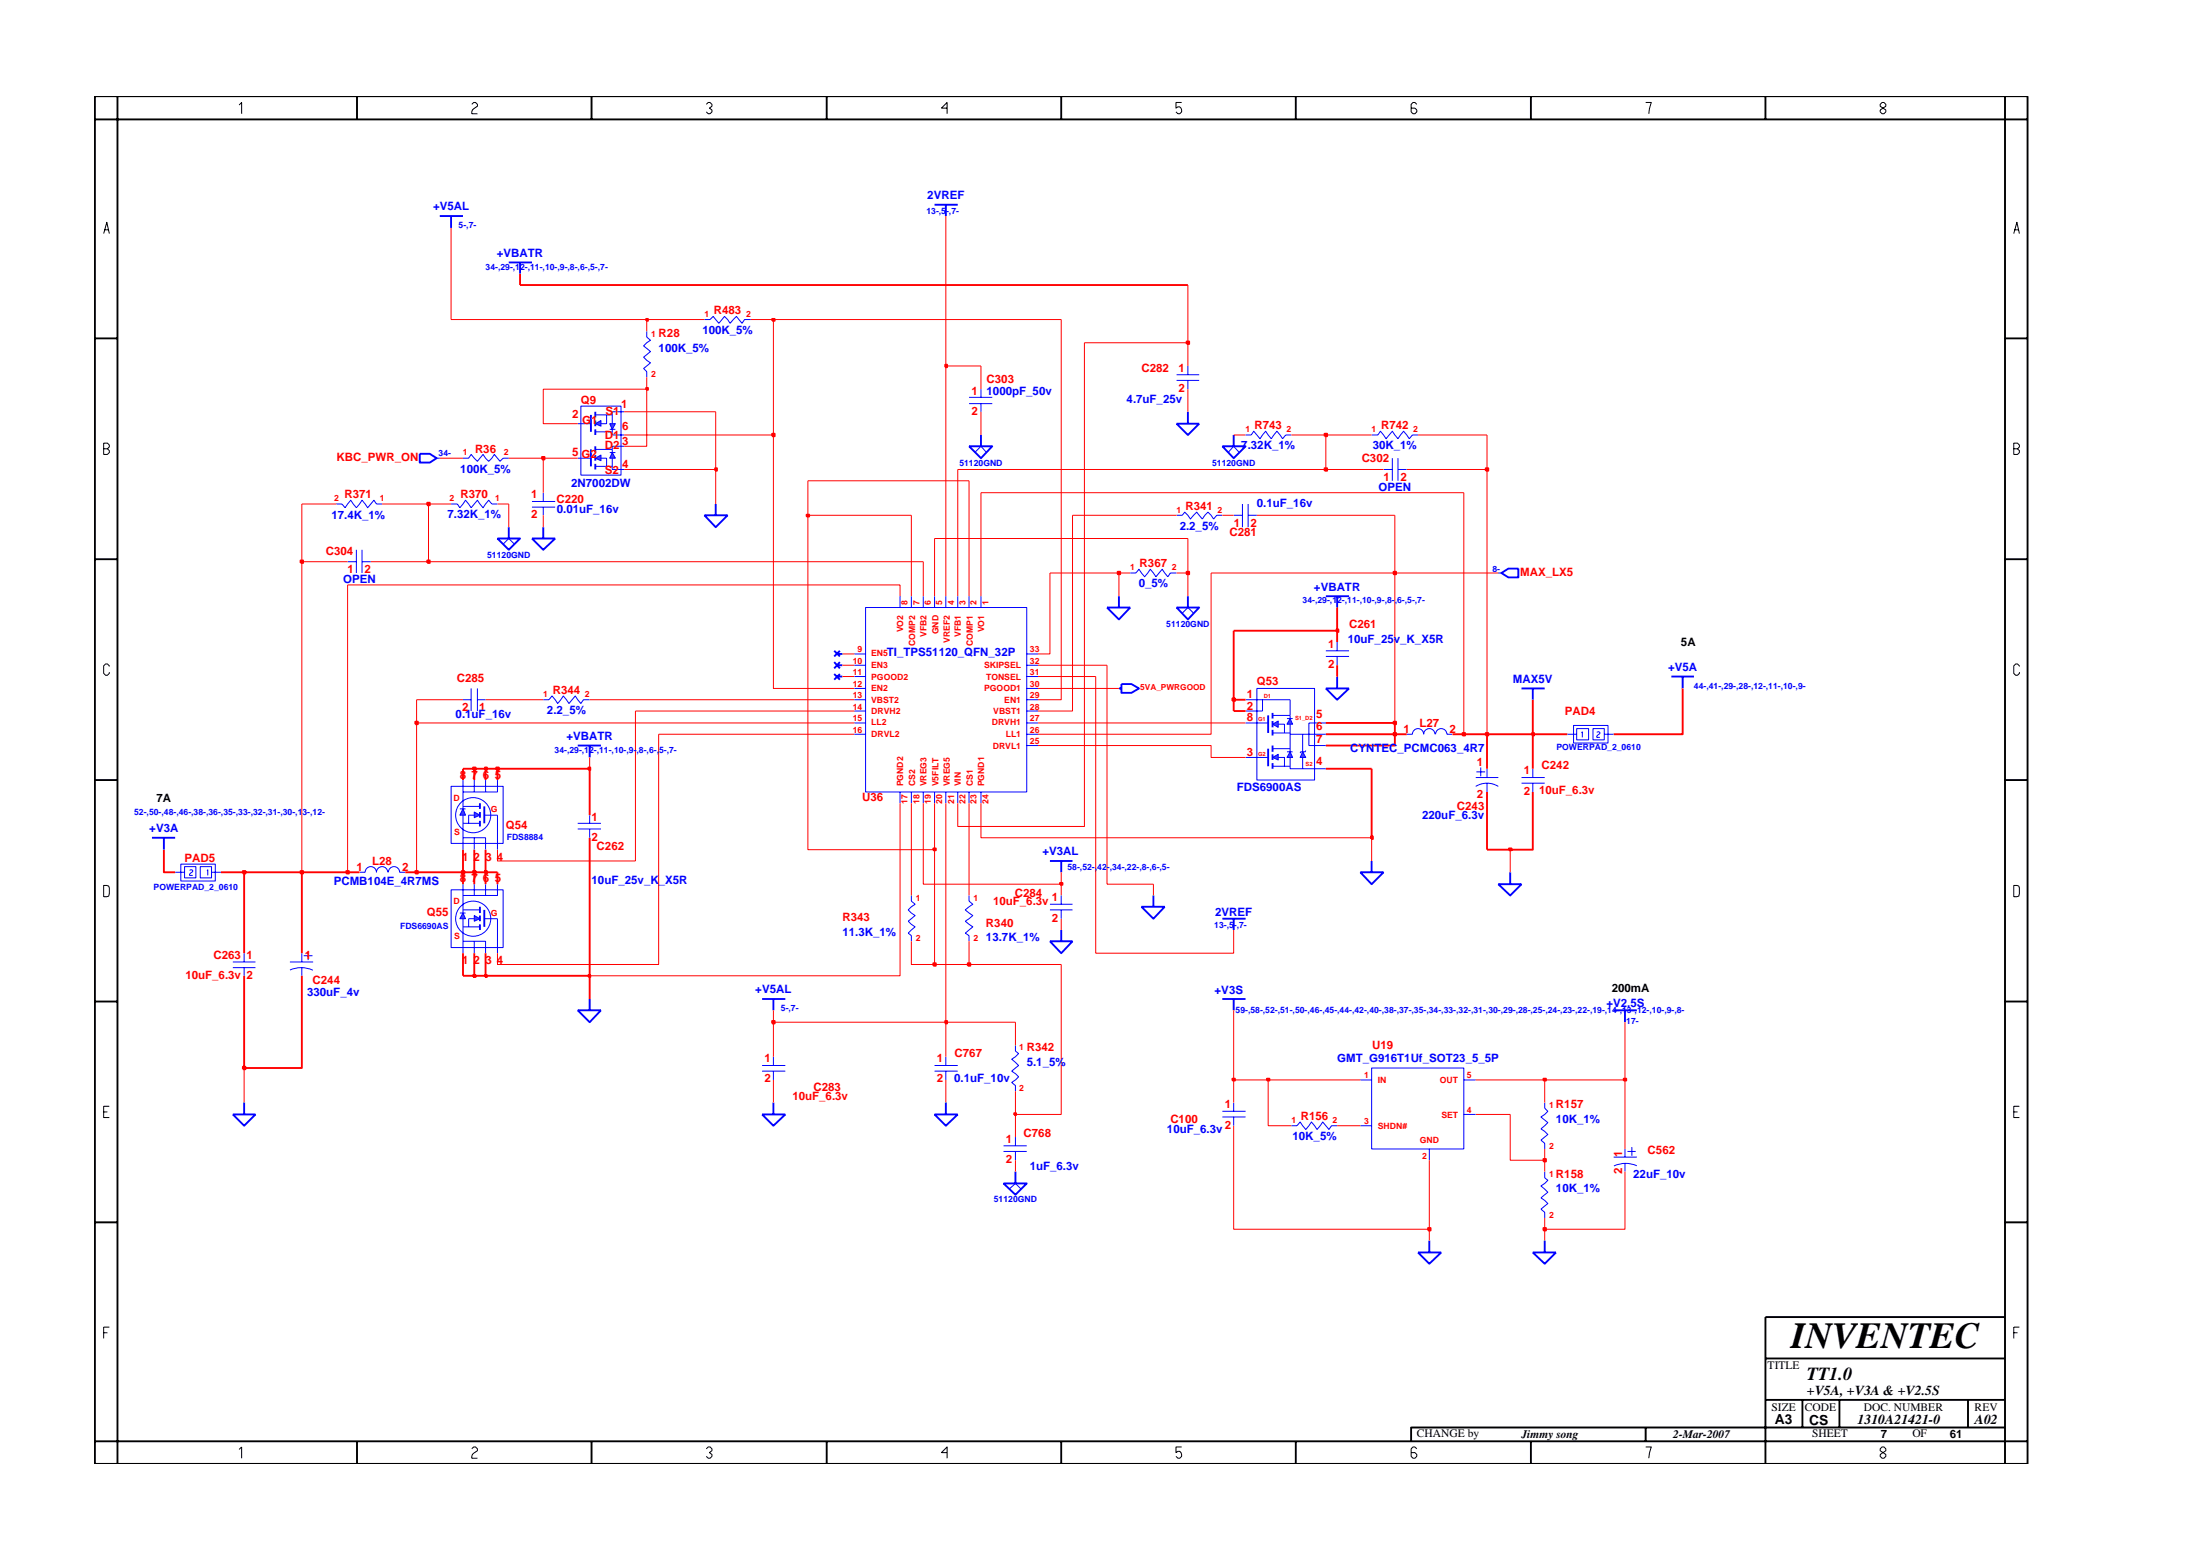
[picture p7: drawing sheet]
<svg xmlns="http://www.w3.org/2000/svg" width="297mm" height="210mm" viewBox="0 0 297 210" stroke-linecap="round" stroke-linejoin="round" font-family="sans-serif">
<path d="M171.2 96.5v2.4" fill="none" stroke="#00f" stroke-width=".25"/>
<path d="M174.2 97l.3 .7h-.7z" fill="#3c3cc8"/>
<path d="M173.8 97h.7M174.2 97l.3 .7h-.7z" fill="none" stroke="#00f" stroke-width=".14"/>
<path d="M171.8 97.7l.8-.4v.9z" fill="#3c3cc8"/>
<path d="M171.8 97.7l.8-.4v.9zM171.8 96.5h2.4v.5M172.6 97.7h.8v1.2M174.2 97.7v1.2h-2.4" fill="none" stroke="#00f" stroke-width=".14"/>
<path d="M171.8 96.2v.8M171.8 97.3v.9M171.8 98.5v.8" fill="none" stroke="#00f" stroke-width=".25"/>
<path d="M175.9 101.5l.4 .7h-.8z" fill="#3c3cc8"/>
<path d="M174.2 94.4v2.1M175.9 101.5l.4 .7h-.8zM176.3 101.3l-.1 .2h-.6l-.1 .1" fill="none" stroke="#00f" stroke-width=".14"/>
<path d="M171.2 101v2.4" fill="none" stroke="#00f" stroke-width=".25"/>
<path d="M174.2 101.5l.3 .7h-.7z" fill="#3c3cc8"/>
<path d="M173.8 101.5h.7M174.2 101.5l.3 .7h-.7z" fill="none" stroke="#00f" stroke-width=".14"/>
<path d="M171.8 102.2l.8-.4v.8z" fill="#3c3cc8"/>
<g fill="none" stroke="#00f" stroke-width=".14">
<path d="M87.3 44.7v.8l.5 .4-.9 .8 .9 .7-.9 .8 .9 .8-.9 .7 .4 .5v.7M158.9 50.6h3M158.9 51.3h3M160.4 49.4v1.2M160.4 51.3v1.2M185.2 58.7h.8l.4-.5 .7 1 .9-1 .8 1 .7-1 .8 1 .4-.5h.8M59 61.8h.4M62.5 61.8h.8l.3-.5 .9 1 .7-1 .8 1 .7-1 .8 1 .4-.5h.8M67.9 73.4l.8-.7 .8 .7M152.6 77.3h.8l.4-.5 .7 1 .8-1 .8 1 .8-1 .8 1 .3-.5h.9M158.9 69.5h.7l.4-.4 .7 .9 .9-.9 .7 .9 .8-.9 .8 .9 .4-.5h.7M186.8 63.4h1.2"/>
<path d="M188 61.8v3.1M188.8 63.4h1.1M188.8 61.8v3.1M62.5 94.4h1.1M63.6 92.9v3.1M64.5 94.4h1.1M64.5 92.9v3.1M159.6 82.7l.8-.7 .7 .7M168.2 94.4h6M168.2 97.6h3M169.7 92.9h7.8v12.4h-7.8zM170.5 94.4v1.6h-2.3"/>
<path d="M174.2 98.9v2.6M174.2 99.1h4.8M175.9 99.1v2.4M179 97.6h-2.3v3h2.3M23.7 117.7h1.2M24.4 116.6h4.7v2.3h-4.7zM24.9 117h1.5v1.5h-1.5zM25.6 117.5l.2-.1 .2 .1v.1l-.4 .4v.1h.4M27 117h1.6v1.5h-1.6zM28 117.5l.1-.1v.7M28.6 117.7h1.2M65.4 110h1.8"/>
<path d="M168.2 102.2h3M171.8 102.2l.8-.4v.8zM171.8 103.4h2.4M171.8 101h2.4M172.6 102.2h.8v1.2M174.2 102.2v1.5h4.8M175.9 102.2v1.5M205.4 104.9h3.2M205.4 105.7h3.2M207 103.7v1.2M207 105.7v1.2M174.4 151.9h.7l.4-.5 .8 1 .8-1 .7 1 .8-1 .8 1 .4-.5h.7"/>
<path d="M183.7 151.9h1.5M183.7 145.7h1.5M185.2 144.1h12.4v11h-12.4zM193 155.1v1.5M197.6 145.7h1.6M197.6 150.4h1.6"/>
</g>
<g fill="none" stroke="#00f" stroke-width=".25">
<path d="M59.4 29.2h3.1M60.9 29.2v1.6M126.2 27.6h3.1M127.7 27.6v1.6M56.7 61.2h1.3l1 .6-1 .6h-1.3zM67.2 72.7h3l-1.5 1.5zM68.7 71.1v1.6M112.6 89.4l.8 .8M113 89.8h.7M113.4 89.4l-.8 .8M151.1 92.9h.3M151.4 92.3h1.4l1 .6-1 .6h-1.4z"/>
<path d="M158.9 82h3l-1.5 1.6zM160.4 80.5v1.5M65.4 108.8v2.3M78 100.6h3.1M79.6 100.6v1.6M141.8 116.2h3M143.3 116.2v1.5M171.8 100.6v.9M171.8 101.8v.8M171.8 103v.7M78 136.3h3.1l-1.5 1.7zM79.6 134.8v1.5"/>
<path d="M154.1 122.4h3.2l-1.6 1.6zM155.7 120.8v1.6M31.4 150.4h3.1l-1.5 1.5zM33 148.8v1.6"/>
</g>
<path d="M62.5 109.2l.4 .8h-.8z" fill="#3c3cc8"/>
<path d="M62.1 109.2h.8M62.5 109.2l.4 .8h-.8z" fill="none" stroke="#00f" stroke-width=".14"/>
<path d="M64 109.6l.8 .4-.8 .3z" fill="#3c3cc8"/>
<g fill="none" stroke="#00f" stroke-width=".14">
<path d="M95.1 43.1h.8l.4-.4 .8 .9 .7-.9 .8 .9 .8-.9 .8 .9 .3-.5h.9M60.9 68h.9l.3 .5 .8-1 .7 1 .9-1 .7 1 .8-1 .4 .5h.8M165.8 61.1l.8-.9 .7 .9M166.6 69.5h1.2M167.8 68v3.1M168.5 69.5h1.2M168.5 68v3.1M179 87.8h3.1M179 88.6h3.1M180.5 86.6v1.2M180.5 88.6v1.2M60.9 106.1h7v7.7h-7z"/>
<path d="M62.5 111.1h2.3M62.5 108.8h2.3M62.5 105.3v3.9M62.5 110v4.7M62.5 113.1h3.1v1.6M64 109.6l.8 .4-.8 .3zM64 110h-.7v1.1M64 105.3v1.6M64 113.1v1.6M65.6 105.3v1.6M67.2 105.3v1.6h-4.7M67.2 110v4.7"/>
<path d="M199.2 106.1a2.88 2.88 0 0 1 3.1 0M199.2 104.9h3.1M199.3 104.2h1.2M199.9 103.6v1.2M200.8 103.7v1.2M200.8 105.7v1.2M65.4 124h1.8M137.1 141.1v.7l.4 .4-.9 .7 .9 .9-.9 .8 .9 .7-.9 .8 .5 .4v.8M165 150h3.2M165 150.7h3.2M166.6 148.8v1.2M166.6 150.7v1.2"/>
<path d="M208.6 158.1v.8l.4 .4-.9 .7 .9 .9-.9 .8 .9 .7-.9 .8 .5 .4v.8"/>
<circle cx="63.9" cy="110" r="2.37"/>
</g>
<path d="M68.7 35.4h3.1M70.2 35.4v1.5M166.6 58.7v1.5M165 60.2h3.2l-1.6 1.6zM64.8 108.4v.8M64.8 109.6v.7M64.8 110.8v.7M183.7 117.7h3.1l-1.6 1.6zM185.2 116.2v1.5M65.4 122.8v2.3M102.9 150.4h3.1l-1.6 1.5zM104.4 148.8v1.6" fill="none" stroke="#00f" stroke-width=".25"/>
<path d="M62.5 123.2l.4 .8h-.8z" fill="#3c3cc8"/>
<path d="M62.1 123.2h.8M62.5 123.2l.4 .8h-.8z" fill="none" stroke="#00f" stroke-width=".14"/>
<path d="M64 123.6l.8 .4-.8 .3z" fill="#3c3cc8"/>
<g fill="none" stroke="#00f" stroke-width=".14">
<path d="M130.8 53.6h3.2M130.8 54.5h3.2M132.4 52.5v1.1M132.4 54.5v1.1M45.4 68h.8l.4 .5 .8-1 .7 1 .8-1 .7 1 .9-1 .3 .5h.8M46.9 75.8h1.2M48.1 74.2v3.1M48.9 75.8h1.2M48.9 74.2v3.1M71.8 67.7h3.2M71.8 68.4h3.2M73.3 66.5v1.2"/>
<path d="M73.3 68.4v1.1M78 61.8h1.8M131.6 61.1l.8-.9 .8 .9M202.3 77.3h.4M73.3 94.4h.8l.4-.5 .8 1 .8-1 .7 1 .9-1 .7 1 .4-.5h.8M115.3 94.4h1.6M115.3 88.3h1.6M115.3 89.8h1.6M115.3 91.3h1.6M115.3 92.9h1.6M115.3 97.6h1.6M115.3 99.1h1.6"/>
<path d="M115.3 96h1.6M116.9 82h21.7v24.9h-21.7zM121.5 80.5v1.5M123 80.5v1.5M124.7 80.5v1.5M126.2 80.5v1.5M127.7 80.5v1.5M129.3 80.5v1.5M130.8 80.5v1.5M132.4 80.5v1.5M138.6 94.4h1.6M138.6 88.3h1.6"/>
<path d="M138.6 89.8h1.6M138.6 91.3h1.6M138.6 92.9h1.6M138.6 97.6h1.6M138.6 99.1h1.6M138.6 96h1.6M189.9 99.1h.8a.76 .76 0 0 1 .8-.8 .76 .76 0 0 1 .7 .8 .76 .76 0 0 1 .8-.8 .76 .76 0 0 1 .7 .8M193.8 99.1a.76 .76 0 0 1 .8-.8 .76 .76 0 0 1 .8 .8h.7M62.5 119.3v3.9M64 119.3v1.5M65.6 119.3v1.5M67.2 119.3v1.5h-4.7"/>
<path d="M78 111.1h3.1M78 111.9h3.1M79.6 110v1.1M79.6 111.9v1.2M121.5 106.9v1.5M123 106.9v1.5M124.7 106.9v1.5M126.2 106.9v1.5M127.7 106.9v1.5M129.3 106.9v1.5M130.8 106.9v1.5M132.4 106.9v1.5"/>
<path d="M138.6 100.6h1.6M31.4 129.8h3.1M31.4 130.6h3.1M33 128.6v1.2M33 130.6v1.1M60.9 120.1h7v7.8h-7zM62.5 125.1h2.3M62.5 122.8h2.3M62.5 124v4.6M62.5 127h3.1v1.6M64 123.6l.8 .4-.8 .3zM64 124h-.7v1.1"/>
<path d="M64 127v1.6M67.2 124v4.6M123 120.8v.8l.6 .4-1 .8 1 .8-1 .7 1 .8-1 .8 .4 .4v.7M130.8 120.8v.8l.5 .4-1 .8 1 .8-1 .7 1 .8-1 .8 .5 .4v.7M141.8 122.8h3M141.8 122h3M143.3 120.8v1.2M143.3 122.8v1.2M102.9 143.8h3.1M102.9 144.6h3.1M104.4 142.6v1.2M104.4 144.6v1.1"/>
<path d="M135.5 155.4h3.1M135.5 154.6h3.1M137.1 153.4v1.2M137.1 155.4v1.2M208.6 148.8v.7l.4 .5-.9 .7 .9 .8-.9 .8 .9 .8-.9 .8 .5 .4v.8M217.9 156.2h3.1M219.4 155.1v1.1M219.4 157v1.1M219.7 155.4h1.1M220.3 154.8v1.2M221 157.3a3.7 3.7 0 0 0-3.1 0M136.3 160.5l.8-.8 .8 .8"/>
<circle cx="63.9" cy="124" r="2.37"/>
</g>
<g fill="none" stroke="#00f" stroke-width=".25">
<path d="M132.4 58.7v1.5M79.8 60.6v2.3M130.8 60.2h3.2l-1.6 1.6zM202.7 77.3l1-.6h1.3v1.2h-1.3zM112.6 91l.8 .7M112.6 87.8l.8 .8M113 91.3h.7M113 88.3h.7M113.4 91l-.8 .7M113.4 87.8l-.8 .8M149.5 82h3.1l-1.5 1.6zM151.1 80.5v1.5"/>
<path d="M179 80.5h3.1M180.5 80.5v1.5M205.4 92.9h3.2M207 92.9v1.5M20.5 113.1h3.2M22.1 113.1v1.6M202.3 119.3h3.1l-1.5 1.5zM203.9 117.7v1.6M64.8 122.4v.8M64.8 123.6v.7M64.8 124.7v.8M102.9 134.8h3.1"/>
<path d="M104.4 134.8v1.5M141.8 127h3l-1.5 1.6zM143.3 125.5v1.5M165 124h3.2M165 134.8h3.2M166.6 124v1.5M166.6 134.8v1.5M217.9 136.3h3.1M219.4 136.3v1.7M126.2 150.4h3.1l-1.6 1.5zM127.7 148.8v1.6M135.5 159.7h3.1l-1.5 1.5z"/>
<path d="M137.1 158.1v1.6M207 169h3.1l-1.5 1.5zM208.6 167.4v1.6"/>
</g>
<path d="M82.7 61.1l.4 .7h-.8z" fill="#3c3cc8"/>
<path d="M82.3 61.1h.8M82.7 61.1l.4 .7h-.8z" fill="none" stroke="#00f" stroke-width=".14"/>
<path d="M80.4 61.8l.7-.4v.8z" fill="#3c3cc8"/>
<path d="M78 57.2h1.8M80.4 61.8l.7-.4v.8zM80.4 62.9h2.3M80.4 60.6h2.3M81.1 61.8h.8v1.1M82.7 61.8v1.6h1.6M84.3 60.2h-1.6v.9" fill="none" stroke="#00f" stroke-width=".14"/>
<path d="M79.8 56v2.3M80.4 60.2v.9M80.4 61.4v.8M80.4 62.6v.8" fill="none" stroke="#00f" stroke-width=".25"/>
<path d="M82.3 57.2h.8l-.4 .7z" fill="#3c3cc8"/>
<path d="M82.3 57.2h.8l-.4 .7zM82.3 57.9h.8" fill="none" stroke="#00f" stroke-width=".14"/>
<path d="M80.4 57.2l.7-.4v.7z" fill="#3c3cc8"/>
<g fill="none" stroke="#00f" stroke-width=".14">
<path d="M78.4 54.8h5.4v9.3h-5.4zM80.4 57.2l.7-.4v.7zM80.4 56h2.3M80.4 58.3h2.3M81.9 56v1.2h-.8M82.7 57.9v.8h1.6M84.3 55.6h-1.6v1.6M168.2 58.7h.7l.4-.5 .8 1 .8-1 .7 1 .8-1 .8 1 .4-.5h.8M211.6 99.1h1.3M212.5 97.9h4.6v2.4h-4.6zM212.9 98.3h1.6v1.6h-1.6zM213.6 98.9v-.2v.8"/>
<path d="M215.1 98.3h1.5v1.6h-1.5zM215.6 98.8l.2-.1 .2 .1v.2l-.4 .3v.2h.4M216.6 99.1h1.3M48.5 117.7h.8a.76 .76 0 0 1 .8-.7 .76 .76 0 0 1 .7 .7 .76 .76 0 0 1 .8-.7 .76 .76 0 0 1 .8 .7M52.4 117.7a.76 .76 0 0 1 .8-.7 .76 .76 0 0 1 .8 .7h.7M39.1 129.8h3.2M39.2 130.9a3.7 3.7 0 0 1 3 0M40.8 128.6v1.2M40.8 130.6v1.1M41 129h1.2M41.6 128.4v1.2M126.2 143.8h3.1"/>
<path d="M126.2 144.6h3.1M127.7 142.6v1.2M127.7 144.6v1.1"/>
</g>
<g fill="none" stroke="#00f" stroke-width=".25">
<path d="M80.4 55.6v.7M80.4 56.8v.7M80.4 57.9v.8M158.9 57.2h3l-1.5 1.5zM160.4 55.6v1.6M71.8 72.7h3.2l-1.7 1.5zM73.3 71.1v1.6M95.1 69.5h3.1l-1.6 1.6zM96.6 68v1.5M179 92.9h3.1l-1.6 1.5zM180.5 91.3v1.6M225.7 91.3h3"/>
<path d="M227.2 91.3v1.6M191.5 169h3.1l-1.6 1.5zM193 167.4v1.6"/>
</g>
<path d="M166.6 151.9v14h26.4v1.5M208.6 165.9v1.5" fill="none" stroke="#f00" stroke-width=".14"/>
<path d="M192.8 165.7h.4v.4h-.4z" fill="#8e2323"/>
<path d="M192.8 165.7h.4v.4h-.4z" fill="none" stroke="#f00" stroke-width=".25"/>
<path d="M193 156.6v9.3" fill="none" stroke="#f00" stroke-width=".14"/>
<path d="M208.4 165.7h.3v.4h-.3z" fill="#8e2323"/>
<path d="M208.4 165.7h.3v.4h-.3z" fill="none" stroke="#f00" stroke-width=".25"/>
<path d="M137.1 156.6v1.5M203.9 150.4v6.2h4.7v1.5M219.4 158.1v7.8h-10.8v-1.5" fill="none" stroke="#f00" stroke-width=".14"/>
<path d="M208.4 156.4h.3v.3h-.3z" fill="#8e2323"/>
<path d="M208.4 156.4h.3v.3h-.3z" fill="none" stroke="#f00" stroke-width=".25"/>
<path d="M137.1 150.4v3M171.2 145.7v6.2h3.2M180.5 151.9h3.2M208.6 155.1v1.5M219.4 145.7v9.4" fill="none" stroke="#f00" stroke-width=".14"/>
<path d="M136.9 150.2h.3v.3h-.3z" fill="#8e2323"/>
<path d="M136.9 150.2h.3v.3h-.3z" fill="none" stroke="#f00" stroke-width=".25"/>
<path d="M143.3 130.2v20.2h-6.2v-3.1M33 144.1v4.7M104.4 145.7v3.1M127.7 145.7v3.1M166.6 145.7v3.1M199.2 150.4h4.7M208.6 145.7v3.1" fill="none" stroke="#f00" stroke-width=".14"/>
<path d="M166.4 145.6h.3v.2h-.3z" fill="#8e2323"/>
<path d="M166.4 145.6h.3v.2h-.3z" fill="none" stroke="#f00" stroke-width=".25"/>
<path d="M166.6 136.3v9.4h4.6" fill="none" stroke="#f00" stroke-width=".14"/>
<path d="M171.1 145.6h.3v.2h-.3z" fill="#8e2323"/>
<path d="M171.1 145.6h.3v.2h-.3z" fill="none" stroke="#f00" stroke-width=".25"/>
<path d="M171.2 145.7h12.5M199.2 145.7h9.4" fill="none" stroke="#f00" stroke-width=".14"/>
<path d="M208.4 145.6h.3v.2h-.3z" fill="#8e2323"/>
<path d="M208.4 145.6h.3v.2h-.3z" fill="none" stroke="#f00" stroke-width=".25"/>
<path d="M208.6 145.7h10.8" fill="none" stroke="#f00" stroke-width=".14"/>
<path d="M219.2 145.6h.4v.2h-.4z" fill="#8e2323"/>
<path d="M219.2 145.6h.4v.2h-.4z" fill="none" stroke="#f00" stroke-width=".25"/>
<path d="M219.4 138v7.7" fill="none" stroke="#f00" stroke-width=".14"/>
<path d="M32.8 144h.3v.3h-.3z" fill="#8e2323"/>
<path d="M33 131.7v12.4h7.8v-12.4M32.8 144h.3v.3h-.3z" fill="none" stroke="#f00" stroke-width=".25"/>
<path d="M104.4 138v4.6M127.7 138v4.6M137.1 138v3.1" fill="none" stroke="#f00" stroke-width=".14"/>
<path d="M104.3 137.8h.3v.3h-.3z" fill="#8e2323"/>
<path d="M104.3 137.8h.3v.3h-.3z" fill="none" stroke="#f00" stroke-width=".25"/>
<path d="M104.4 136.3v1.7h23.3" fill="none" stroke="#f00" stroke-width=".14"/>
<path d="M127.6 137.8h.3v.3h-.3z" fill="#8e2323"/>
<path d="M62.5 128.6v3.1h1.5M79.6 131.7v3.1M127.6 137.8h.3v.3h-.3z" fill="none" stroke="#f00" stroke-width=".25"/>
<path d="M127.7 108.4v29.6h9.4" fill="none" stroke="#f00" stroke-width=".14"/>
<path d="M63.9 131.6h.3v.3h-.3z" fill="#8e2323"/>
<path d="M63.9 131.6h.3v.3h-.3zM64 128.6v3.1h1.6" fill="none" stroke="#f00" stroke-width=".25"/>
<path d="M65.5 131.6h.2v.3h-.2z" fill="#8e2323"/>
<path d="M65.5 131.6h.2v.3h-.2zM65.6 128.6v3.1h14" fill="none" stroke="#f00" stroke-width=".25"/>
<path d="M79.4 131.6h.3v.3h-.3z" fill="#8e2323"/>
<path d="M79.6 113.1v18.6M79.4 131.6h.3v.3h-.3z" fill="none" stroke="#f00" stroke-width=".25"/>
<path d="M88.9 99.1v31.1h-21.7v-1.6M121.5 108.4v23.3h-41.9M123 127v3.2h3.2" fill="none" stroke="#f00" stroke-width=".14"/>
<path d="M126 130h.4v.3h-.4z" fill="#8e2323"/>
<path d="M126 130h.4v.3h-.4z" fill="none" stroke="#f00" stroke-width=".25"/>
<path d="M126.2 114.7v15.5h4.6" fill="none" stroke="#f00" stroke-width=".14"/>
<path d="M130.7 130h.3v.3h-.3z" fill="#8e2323"/>
<path d="M33 117.7v10.9M40.8 117.7v10.9M62.5 117.7v1.6M64 117.7v1.6M65.6 117.7v1.6M67.2 117.7v1.6M130.7 130h.3v.3h-.3z" fill="none" stroke="#f00" stroke-width=".25"/>
<path d="M147.9 91.3v37.3h18.7v-3.1M123 108.4v12.4M124.7 108.4v10.9h18.6v1.5M130.8 108.4v12.4M155.7 119.3v1.5M130.8 127v3.2h12.5M143.3 124v1.5" fill="none" stroke="#f00" stroke-width=".14"/>
<path d="M143.1 119.2h.4v.2h-.4z" fill="#8e2323"/>
<path d="M22.1 114.7v3h1.6M29.8 117.7h3.2M143.1 119.2h.4v.2h-.4z" fill="none" stroke="#f00" stroke-width=".25"/>
<path d="M149.5 89.8v29.5h6.2M143.3 117.7v1.6" fill="none" stroke="#f00" stroke-width=".14"/>
<path d="M32.8 117.5h.3v.4h-.3z" fill="#8e2323"/>
<path d="M32.8 117.5h.3v.4h-.3zM33 117.7h7.8" fill="none" stroke="#f00" stroke-width=".25"/>
<path d="M40.6 117.5h.3v.4h-.3z" fill="#8e2323"/>
<path d="M40.6 117.5h.3v.4h-.3zM40.8 117.7h6.1" fill="none" stroke="#f00" stroke-width=".25"/>
<path d="M40.8 75.8v41.9" fill="none" stroke="#f00" stroke-width=".14"/>
<path d="M46.8 117.5h.3v.4h-.3z" fill="#8e2323"/>
<path d="M46.8 117.5h.3v.4h-.3zM46.9 117.7h1.6M54.7 117.7h1.5" fill="none" stroke="#f00" stroke-width=".25"/>
<path d="M46.9 78.9v38.8" fill="none" stroke="#f00" stroke-width=".14"/>
<path d="M56.1 117.5h.3v.4h-.3z" fill="#8e2323"/>
<path d="M56.1 117.5h.3v.4h-.3zM56.2 117.7h6.3" fill="none" stroke="#f00" stroke-width=".25"/>
<path d="M56.2 97.6v20.1" fill="none" stroke="#f00" stroke-width=".14"/>
<path d="M62.3 117.5h.4v.4h-.4z" fill="#8e2323"/>
<path d="M62.3 117.5h.4v.4h-.4zM62.5 114.7v3h1.5" fill="none" stroke="#f00" stroke-width=".25"/>
<path d="M63.9 117.5h.3v.4h-.3z" fill="#8e2323"/>
<path d="M63.9 117.5h.3v.4h-.3zM64 114.7v3h1.6" fill="none" stroke="#f00" stroke-width=".25"/>
<path d="M65.5 117.5h.2v.4h-.2z" fill="#8e2323"/>
<path d="M65.5 117.5h.2v.4h-.2zM65.6 114.7v3h1.6" fill="none" stroke="#f00" stroke-width=".25"/>
<path d="M109.1 69.5v45.2h17.1M85.8 96v20.2h-18.6v-1.5M185.2 113.1v3.1M203.9 114.7v3" fill="none" stroke="#f00" stroke-width=".14"/>
<path d="M126 114.5h.4v.3h-.4z" fill="#8e2323"/>
<path d="M126 114.5h.4v.3h-.4zM200.8 106.9v7.8h3.1" fill="none" stroke="#f00" stroke-width=".25"/>
<path d="M126.2 108.4v6.3" fill="none" stroke="#f00" stroke-width=".14"/>
<path d="M203.7 114.5h.4v.3h-.4z" fill="#8e2323"/>
<path d="M203.7 114.5h.4v.3h-.4zM207 106.9v7.8h-3.1" fill="none" stroke="#f00" stroke-width=".25"/>
<path d="M132.4 108.4v4.7h52.8" fill="none" stroke="#f00" stroke-width=".14"/>
<path d="M185.1 112.9h.3v.3h-.3z" fill="#8e2323"/>
<path d="M62.5 105.3v-1.6h1.5v1.6M65.6 103.7v1.6M67.2 103.7v1.6M79.6 103.7v6.3M185.1 112.9h.3v.3h-.3zM185.2 103.7v9.4" fill="none" stroke="#f00" stroke-width=".25"/>
<path d="M146.4 46.3v65.2h-17.1v-3.1" fill="none" stroke="#f00" stroke-width=".14"/>
<path d="M63.9 103.6h.3v.3h-.3z" fill="#8e2323"/>
<path d="M63.9 103.6h.3v.3h-.3zM64 103.7h1.6" fill="none" stroke="#f00" stroke-width=".25"/>
<path d="M65.5 103.6h.2v.3h-.2z" fill="#8e2323"/>
<path d="M65.5 103.6h.2v.3h-.2zM65.6 103.7h1.6" fill="none" stroke="#f00" stroke-width=".25"/>
<path d="M67 103.6h.3v.3h-.3z" fill="#8e2323"/>
<path d="M67 103.6h.3v.3h-.3zM67.2 103.7h12.4" fill="none" stroke="#f00" stroke-width=".25"/>
<path d="M79.4 103.6h.3v.3h-.3z" fill="#8e2323"/>
<path d="M179 99.1h9.3v1.5h-9.3M200.8 99.1v4.6M207 99.1v4.6M79.4 103.6h.3v.3h-.3zM179 103.7h6.2" fill="none" stroke="#f00" stroke-width=".25"/>
<path d="M163.5 77.3v21.8h-23.3M88.9 99.1h26.4M79.6 102.2v1.5M140.2 100.6h23.3v1.6h4.7" fill="none" stroke="#f00" stroke-width=".14"/>
<path d="M188.2 98.9h.3v.4h-.3z" fill="#8e2323"/>
<path d="M188.2 98.9h.3v.4h-.3zM188.3 97.6v1.5h1.6M196.1 99.1h1.5" fill="none" stroke="#f00" stroke-width=".25"/>
<path d="M197.5 98.9h.3v.4h-.3z" fill="#8e2323"/>
<path d="M197.5 98.9h.3v.4h-.3zM197.6 99.1h3.2" fill="none" stroke="#f00" stroke-width=".25"/>
<path d="M197.6 66.5v32.6" fill="none" stroke="#f00" stroke-width=".14"/>
<path d="M200.6 98.9h.3v.4h-.3z" fill="#8e2323"/>
<path d="M200.6 98.9h.3v.4h-.3zM200.8 99.1h6.2" fill="none" stroke="#f00" stroke-width=".25"/>
<path d="M200.8 63.4v35.7" fill="none" stroke="#f00" stroke-width=".14"/>
<path d="M206.9 98.9h.2v.4h-.2z" fill="#8e2323"/>
<path d="M206.9 98.9h.2v.4h-.2zM207 94.4v4.7h4.6M227.2 92.9v6.2h-9.3" fill="none" stroke="#f00" stroke-width=".25"/>
<path d="M56.1 97.4h.3v.3h-.3z" fill="#8e2323"/>
<path d="M56.1 97.4h.3v.3h-.3zM179 97.6h9.3" fill="none" stroke="#f00" stroke-width=".25"/>
<path d="M56.2 94.4v3.2h59.1M140.2 97.6h28" fill="none" stroke="#f00" stroke-width=".14"/>
<path d="M188.2 97.4h.3v.3h-.3z" fill="#8e2323"/>
<path d="M166.6 94.4v1.6h1.6M188.2 97.4h.3v.3h-.3z" fill="none" stroke="#f00" stroke-width=".25"/>
<path d="M143.3 43.1v51.3h-3.1M144.8 69.5v26.5h-4.6M188.3 77.3v20.3M56.2 94.4h6.3M65.6 94.4h7.7M79.6 94.4h35.7M85.8 96h29.5" fill="none" stroke="#f00" stroke-width=".14"/>
<path d="M166.4 94.3h.3v.3h-.3z" fill="#8e2323"/>
<path d="M166.4 94.3h.3v.3h-.3zM180.5 86.6v-1.5h-13.9v9.3h1.6M180.5 89.8v1.5" fill="none" stroke="#f00" stroke-width=".25"/>
<path d="M104.4 58.7v34.2h10.9M141.8 77.3v11h-1.6M113.7 91.3h1.6M113.7 89.8h1.6M113.7 88.3h1.6M140.2 92.9h10.9M140.2 91.3h7.7M140.2 89.8h9.3" fill="none" stroke="#f00" stroke-width=".14"/>
<path d="M180.5 84.9h.2v.4h-.2z" fill="#8e2323"/>
<path d="M180.5 84.9h.2v.4h-.2zM180.5 82v3.1" fill="none" stroke="#f00" stroke-width=".25"/>
<path d="M127.7 49.4v31.1M46.9 78.9h74.6v1.6M123 69.5v11M124.7 75.8v4.7M126.2 72.7v7.8M129.3 63.4v17.1M130.8 64.9v15.6M132.4 66.5v14M141.8 77.3h9.3v3.2M160.4 77.3v3.2" fill="none" stroke="#f00" stroke-width=".14"/>
<path d="M150.9 77.2h.3v.3h-.3z" fill="#8e2323"/>
<path d="M150.9 77.2h.3v.3h-.3z" fill="none" stroke="#f00" stroke-width=".25"/>
<path d="M151.1 77.3h1.5M158.9 77.3h1.5" fill="none" stroke="#f00" stroke-width=".14"/>
<path d="M160.2 77.2h.4v.3h-.4z" fill="#8e2323"/>
<path d="M160.2 77.2h.4v.3h-.4z" fill="none" stroke="#f00" stroke-width=".25"/>
<path d="M160.4 72.7v4.6M163.5 77.3h24.8" fill="none" stroke="#f00" stroke-width=".14"/>
<path d="M188.2 77.2h.3v.3h-.3z" fill="#8e2323"/>
<path d="M188.2 77.2h.3v.3h-.3z" fill="none" stroke="#f00" stroke-width=".25"/>
<path d="M188.3 69.5v7.8h14" fill="none" stroke="#f00" stroke-width=".14"/>
<path d="M40.6 75.6h.3v.4h-.3z" fill="#8e2323"/>
<path d="M40.6 75.6h.3v.4h-.3z" fill="none" stroke="#f00" stroke-width=".25"/>
<path d="M40.8 68v7.8h6.1M50.1 75.8h7.8" fill="none" stroke="#f00" stroke-width=".14"/>
<path d="M57.7 75.6h.3v.4h-.3z" fill="#8e2323"/>
<path d="M57.7 75.6h.3v.4h-.3z" fill="none" stroke="#f00" stroke-width=".25"/>
<path d="M57.9 68v7.8h66.8M68.7 68v3.1M73.3 69.5v1.6M126.2 72.7h34.2" fill="none" stroke="#f00" stroke-width=".14"/>
<path d="M108.9 69.5h.3v.2h-.3z" fill="#8e2323"/>
<path d="M108.9 69.5h.3v.2h-.3z" fill="none" stroke="#f00" stroke-width=".25"/>
<path d="M40.8 68h4.6M51.6 68h6.3M109.1 64.9v4.6h13.9M144.8 69.5h14.1M165 69.5h1.6M169.7 69.5h18.6" fill="none" stroke="#f00" stroke-width=".14"/>
<path d="M57.7 67.8h.3v.4h-.3z" fill="#8e2323"/>
<path d="M57.7 67.8h.3v.4h-.3z" fill="none" stroke="#f00" stroke-width=".25"/>
<path d="M57.9 68h3M67.2 68h1.5M73.3 61.8v4.7M84.3 63.4h12.3v4.6M109.1 64.9h21.7M132.4 66.5h65.2" fill="none" stroke="#f00" stroke-width=".14"/>
<path d="M96.5 63.2h.3v.3h-.3z" fill="#8e2323"/>
<path d="M96.5 63.2h.3v.3h-.3z" fill="none" stroke="#f00" stroke-width=".25"/>
<path d="M96.6 55.6v7.8M129.3 63.4h49.7" fill="none" stroke="#f00" stroke-width=".14"/>
<path d="M178.8 63.2h.4v.3h-.4z" fill="#8e2323"/>
<path d="M178.8 63.2h.4v.3h-.4z" fill="none" stroke="#f00" stroke-width=".25"/>
<path d="M179 58.7v4.7h7.8M189.9 63.4h10.9" fill="none" stroke="#f00" stroke-width=".14"/>
<path d="M200.6 63.2h.3v.3h-.3z" fill="#8e2323"/>
<path d="M200.6 63.2h.3v.3h-.3z" fill="none" stroke="#f00" stroke-width=".25"/>
<path d="M200.8 58.7v4.7M59.4 61.8h3.1M68.7 61.8h4.6" fill="none" stroke="#f00" stroke-width=".14"/>
<path d="M73.2 61.7h.3v.3h-.3z" fill="#8e2323"/>
<path d="M73.2 61.7h.3v.3h-.3z" fill="none" stroke="#f00" stroke-width=".25"/>
<path d="M84.3 58.7h20.1M87.3 52.5v7.7h-3M73.3 61.8h4.7" fill="none" stroke="#f00" stroke-width=".14"/>
<path d="M104.3 58.5h.3v.4h-.3z" fill="#8e2323"/>
<path d="M104.3 58.5h.3v.4h-.3z" fill="none" stroke="#f00" stroke-width=".25"/>
<path d="M104.4 43.1v15.6M132.4 55.6v3.1M166.6 58.7h1.6M174.4 58.7h4.6" fill="none" stroke="#f00" stroke-width=".14"/>
<path d="M178.8 58.5h.4v.4h-.4z" fill="#8e2323"/>
<path d="M178.8 58.5h.4v.4h-.4z" fill="none" stroke="#f00" stroke-width=".25"/>
<path d="M84.3 55.6h12.3M87.3 52.5h-14v4.7h4.7M160.4 52.5v3.1M179 58.7h6.2M191.5 58.7h9.3" fill="none" stroke="#f00" stroke-width=".14"/>
<path d="M87.2 52.4h.3v.2h-.3z" fill="#8e2323"/>
<path d="M87.2 52.4h.3v.2h-.3z" fill="none" stroke="#f00" stroke-width=".25"/>
<path d="M87.3 50.9v1.6M132.4 49.4v3.1" fill="none" stroke="#f00" stroke-width=".14"/>
<path d="M127.6 49.2h.3v.4h-.3z" fill="#8e2323"/>
<path d="M127.6 49.2h.3v.4h-.3z" fill="none" stroke="#f00" stroke-width=".25"/>
<path d="M127.7 29.2v20.2h4.7M146.4 46.3h14v3.1" fill="none" stroke="#f00" stroke-width=".14"/>
<path d="M160.2 46.1h.4v.3h-.4z" fill="#8e2323"/>
<path d="M160.2 46.1h.4v.3h-.4z" fill="none" stroke="#f00" stroke-width=".25"/>
<path d="M60.9 30.8v12.3h26.4v1.6M160.4 38.5v7.8" fill="none" stroke="#f00" stroke-width=".14"/>
<path d="M87.2 43h.3v.3h-.3z" fill="#8e2323"/>
<path d="M87.2 43h.3v.3h-.3z" fill="none" stroke="#f00" stroke-width=".25"/>
<path d="M87.3 43.1h7.8M101.4 43.1h3" fill="none" stroke="#f00" stroke-width=".14"/>
<path d="M104.3 43h.3v.3h-.3z" fill="#8e2323"/>
<path d="M70.2 36.9v1.6h90.2M104.3 43h.3v.3h-.3z" fill="none" stroke="#f00" stroke-width=".25"/>
<path d="M104.4 43.1h38.9" fill="none" stroke="#f00" stroke-width=".14"/>
<g fill="none" stroke="#000" stroke-width=".25">
<path d="M12.8 13h261v184.6h-261zM12.8 16.1h261M15.9 13v184.6M48.2 13v3.1M79.9 13v3.1M111.6 13v3.1M143.3 13v3.1M174.9 13v3.1M206.7 13v3.1M238.4 13v3.1M270.7 13v184.6M12.8 45.7h3.1"/>
<path d="M270.7 45.7h3.1M12.8 75.5h3.1M270.7 75.5h3.1M12.8 105.3h3.1M270.7 105.3h3.1M12.8 135.2h3.1M270.7 135.2h3.1M12.8 165h3.1M270.7 165h3.1M270.7 177.7h-32.3v19.9M12.8 194.5h261M48.2 194.5v3.1"/>
<path d="M79.9 194.5v3.1M111.6 194.5v3.1M143.3 194.5v3.1M174.9 194.5v3.1M206.7 194.5v3.1M222.2 192.6v1.9M238.4 183.3h32.3M238.4 188.9h32.3M243.4 188.9v3.7M248.4 188.9v3.7M265.7 188.9v3.7M270.7 192.6h-80.2v1.9"/>
</g>
<g fill="none" stroke="#000" stroke-width=".14">
<path d="M32.3 14.2l.3-.4v1.6M63.7 14.1l.3-.3h.2l.3 .3v.2l-.5 .4-.3 .4v.3h.8M95.4 14.1l.2-.3h.3l.2 .3v.2l-.3 .3 .3 .2v.3l-.2 .3h-.3l-.2-.3M127.9 14.6h-.8l.8-.8v1.6M159.5 13.8h-.7v.8l.2-.2a.5 .5 0 0 1 .5 .7l-.2 .3h-.3l-.2-.3M191.3 14.1l-.3-.3h-.2l-.3 .3v1l.3 .3h.2l.3-.3v-.3l-.3-.2h-.5M222.2 13.8h.8l-.4 1.6M253.9 14.1l.2-.3h.3l.2 .3v.2l-.7 .5v.3l.2 .3h.3l.2-.3v-.3l-.7-.5zM14 31.5l.4-1.5 .4 1.5M14.1 31h.6M271.9 31.5l.4-1.5 .4 1.5M272 31h.6"/>
<path d="M14 59.8h.5l.3 .3v.2l-.3 .3 .3 .2v.3l-.3 .2h-.5zM14 60.6h.5M271.9 60.6h.5l.3-.3v-.2l-.3-.3h-.5v1.5h.5l.3-.2v-.3l-.3-.2M14.8 89.9l-.3-.3h-.2l-.3 .3v1l.3 .2h.2l.3-.2v-.2M272.7 89.9l-.3-.3h-.3l-.2 .3v1l.2 .2h.3l.3-.2v-.2M14 119.5l.7 .1 .1 .2-.1 1.1-.7 .1zM271.9 119.5l.7 .1 .1 .2-.1 1.1-.7 .1zM14 150.1h.5M14.8 149.3h-.8v1.5h.8M271.9 150.1h.5M272.7 149.3h-.8v1.5h.8M14 179.9h.5"/>
<path d="M14.8 179.1h-.8v1.5M271.9 179.9h.5M272.7 179.1h-.8v1.5M32.3 195.6l.3-.3v1.5M63.7 195.5l.3-.2h.2l.3 .2v.3l-.7 .5-.1 .2v.3h.8M95.4 195.5l.2-.2h.3l.2 .2v.3l-.3 .2 .3 .3v.2l-.2 .3h-.3l-.2-.3M127.9 196h-.8l.8-.7v1.5M159.5 195.3h-.7v.7l.2-.1a.5 .5 0 0 1 .5 .6l-.2 .3h-.3l-.2-.3M191.3 195.5l-.3-.2h-.2l-.3 .2v1l.3 .3h.2l.3-.3v-.2l-.3-.3h-.5M222.2 195.3h.8l-.4 1.5M254.1 195.3l-.2 .2v.3l.7 .5v.2l-.2 .3h-.3l-.2-.3v-.2l.7-.5v-.3l-.2-.2z"/>
</g>
<text font-size="5" x="241.8" y="182">INVENTEC</text>
<text font-size="2.5" x="244" y="186.3">TT1.0</text>
<g font-size="1.9">
<text x="244" y="188.2">+V5A, +V3A &amp; +V2.5S</text>
<text x="239.6" y="192.2">A3</text>
<text x="244.3" y="192.3">CS</text>
<text x="250.8" y="192.2">1310A21421-0</text>
<text x="266.6" y="192.2">A02</text>
</g>
<g font-size="1.6" fill="#00f">
<text x="58.5" y="28.4">+V5AL</text>
<text x="125.2" y="26.9">2VREF</text>
<text x="67.1" y="34.7">+VBATR</text>
<text x="88.9" y="47.4">100K_5%</text>
<text x="94.8" y="45.1">100K_5%</text>
<text x="133.2" y="53.3">1000pF_50v</text>
<text x="152.1" y="54.4">4.7uF_25v</text>
<text x="62.1" y="63.8">100K_5%</text>
<text x="77.1" y="65.7">2N7002DW</text>
<text x="167.6" y="60.6">7.32K_1%</text>
<text x="185.3" y="60.6">30K_1%</text>
<text x="44.7" y="70">17.4K_1%</text>
<text x="60.4" y="70">7.32K_1%</text>
<text x="75.2" y="69.3">0.01uF_16v</text>
<text x="159.3" y="71.5">2.2_5%</text>
<text x="169.7" y="68.4">0.1uF_16v</text>
<text x="186.1" y="66.2">OPEN</text>
<text x="46.3" y="78.7">OPEN</text>
<text x="153.7" y="79.3">0_5%</text>
<text x="177.4" y="79.7">+VBATR</text>
<text x="119.7" y="88.6">TI_TPS51120_QFN_32P</text>
<text x="182" y="86.8">10uF_25v_K_X5R</text>
<text x="204.3" y="92.1">MAX5V</text>
<text x="225.2" y="90.5">+V5A</text>
<text x="61.5" y="96.9">0.1uF_16v</text>
<text x="73.8" y="96.4">2.2_5%</text>
<text x="76.5" y="99.8">+VBATR</text>
<text x="182.3" y="101.5">CYNTEC_PCMC063_4R7</text>
<text x="167" y="106.7">FDS6900AS</text>
<text x="20.2" y="112.3">+V3A</text>
<text x="192" y="110.5">220uF_6.3v</text>
<text x="45.1" y="119.5">PCMB104E_4R7MS</text>
<text x="79.9" y="119.3">10uF_25v_K_X5R</text>
<text x="140.8" y="115.4">+V3AL</text>
<text x="164.1" y="123.6">2VREF</text>
<text x="113.7" y="126.3">11.3K_1%</text>
<text x="133.1" y="127">13.7K_1%</text>
<text x="41.5" y="134.4">330uF_4v</text>
<text x="102" y="134.1">+V5AL</text>
<text x="164" y="134.1">+V3S</text>
<text x="216.9" y="135.9">+V2.5S</text>
<text x="138.6" y="143.8">5.1_5%</text>
<text x="180.5" y="143.4">GMT_G916T1Uf_SOT23_5_5P</text>
<text x="128.8" y="146">0.1uF_10v</text>
<text x="157.6" y="152.9">10uF_6.3v</text>
<text x="174.5" y="153.9">10K_5%</text>
<text x="210.1" y="151.5">10K_1%</text>
<text x="139" y="157.9">1uF_6.3v</text>
<text x="210.1" y="160.9">10K_1%</text>
<text x="220.5" y="159">22uF_10v</text>
</g>
<g font-size="1.6" fill="#f00">
<text x="88.9" y="45.5">R28</text>
<text x="96.4" y="42.4">R483</text>
<text x="131.2" y="53.3">1</text>
<text x="133.2" y="51.7">C303</text>
<text x="154.1" y="50.2">C282</text>
<text x="159.1" y="50.2">1</text>
<text x="159.1" y="52.8">2</text>
<text x="77.2" y="56.4">2</text>
<text x="78.4" y="54.5">Q9</text>
<text x="78.6" y="57.2">G1</text>
<text x="81.6" y="59.3">D1</text>
<text x="81.7" y="56">S1</text>
<text x="83.8" y="55">1</text>
<text x="84" y="58.1">6</text>
<text x="131.2" y="56">2</text>
<text x="169.4" y="57.9">R743</text>
<text x="186.5" y="57.9">R742</text>
<text x="45.5" y="62.2">KBC_PWR_ON</text>
<text x="64.1" y="61.1">R36</text>
<text x="77.2" y="61.5">5</text>
<text x="78.5" y="61.8">G2</text>
<text x="81.6" y="60.6">D2</text>
<text x="81.6" y="63.9">S2</text>
<text x="84" y="60.1">3</text>
<text x="84" y="63.2">4</text>
<text x="183.9" y="62.4">C302</text>
<text x="186.8" y="64.9">1</text>
<text x="189.1" y="64.9">2</text>
<text x="46.5" y="67.3">R371</text>
<text x="62.2" y="67.3">R370</text>
<text x="71.7" y="67.3">1</text>
<text x="71.7" y="69.9">2</text>
<text x="75.1" y="67.8">C220</text>
<text x="160.1" y="68.8">R341</text>
<text x="166.6" y="71.1">1</text>
<text x="168.8" y="71.1">2</text>
<text x="44" y="74.9">C304</text>
<text x="46.9" y="77.3">1</text>
<text x="49.2" y="77.3">2</text>
<text x="153.9" y="76.6">R367</text>
<text x="166" y="72.3">C281</text>
<text x="205.3" y="77.7">MAX_LX5</text>
<text x="179.3" y="87.4">1</text>
<text x="182.1" y="84.8">C261</text>
<text x="61.7" y="92">C285</text>
<text x="62.4" y="96">2</text>
<text x="64.7" y="96">1</text>
<text x="74.6" y="93.7">R344</text>
<text x="168.3" y="94.3">1</text>
<text x="168.3" y="95.8">2</text>
<text x="169.7" y="92.5">Q53</text>
<text x="179.3" y="90.2">2</text>
<text x="168.3" y="97.3">8</text>
<text x="177.7" y="96.9">5</text>
<text x="177.7" y="98.5">6</text>
<text x="177.7" y="100.3">7</text>
<text x="189.5" y="98.9">1</text>
<text x="191.6" y="98.2">L27</text>
<text x="195.7" y="98.9">2</text>
<text x="211.3" y="96.5">PAD4</text>
<text x="62.1" y="105.1">8</text>
<text x="63.7" y="105.1">7 6 5</text>
<text x="168.3" y="102.1">3</text>
<text x="177.7" y="103.2">4</text>
<text x="199.4" y="103.4">1</text>
<text x="199.4" y="107.6">2</text>
<text x="205.8" y="104.5">1</text>
<text x="205.8" y="107.3">2</text>
<text x="207.8" y="107.2">10uF_6.3v</text>
<text x="208.1" y="103.7">C242</text>
<text x="68.3" y="111.9">Q54</text>
<text x="79.9" y="110.8">1</text>
<text x="79.9" y="113.5">2</text>
<text x="116.4" y="108">U36</text>
<text x="196.7" y="109.3">C243</text>
<text x="24.9" y="116.4">PAD5</text>
<text x="48.1" y="117.5">1</text>
<text x="50.3" y="116.8">L28</text>
<text x="54.3" y="117.5">2</text>
<text x="62.1" y="119.1">8 7 6 5</text>
<text x="62.4" y="116.2">1 2 3</text>
<text x="67.1" y="116.2">4</text>
<text x="80.6" y="114.7">C262</text>
<text x="57.6" y="123.6">Q55</text>
<text x="113.7" y="124.3">R343</text>
<text x="133.1" y="125.1">R340</text>
<text x="134.1" y="122.2">10uF_6.3v</text>
<text x="137" y="121">C284</text>
<text x="142" y="121.6">1</text>
<text x="142" y="124.4">2</text>
<text x="28.8" y="129.4">C263 1</text>
<text x="41.2" y="129.5">1</text>
<text x="62.4" y="130.2">1</text>
<text x="63.9" y="130.2">2 3</text>
<text x="67.1" y="130.2">4</text>
<text x="25" y="132.1">10uF_6.3v</text>
<text x="33.3" y="132.1">2</text>
<text x="42.2" y="132.8">C244</text>
<text x="103.2" y="143.4">1</text>
<text x="126.5" y="143.4">1</text>
<text x="128.9" y="142.6">C767</text>
<text x="138.6" y="141.8">R342</text>
<text x="185.3" y="141.5">U19</text>
<text x="103.2" y="146.1">2</text>
<text x="107" y="148.4">10uF_6.3v</text>
<text x="109.8" y="147.3">C283</text>
<text x="126.5" y="146.1">2</text>
<text x="165.4" y="149.6">1</text>
<text x="210.1" y="149.5">R157</text>
<text x="135.8" y="154.3">1</text>
<text x="138.2" y="153.5">C768</text>
<text x="158" y="151.6">C100</text>
<text x="165.4" y="152.3">2</text>
<text x="175.6" y="151.2">R156</text>
<text x="222.5" y="155.8">C562</text>
<text x="135.8" y="157">2</text>
<text x="210.1" y="158.9">R158</text>
<text x="219" y="158.5" transform="rotate(-90 219 158.5)">2</text>
<text x="219" y="156.1" transform="rotate(-90 219 156.1)">1</text>
</g>
<g font-size="1.6">
<text x="227" y="87.2">5A</text>
<text x="21.1" y="108.2">7A</text>
<text x="217.6" y="133.9">200mA</text>
<text x="238.7" y="184.8">TITLE</text>
<text x="239.2" y="190.4">SIZE</text>
<text x="243.7" y="190.4">CODE</text>
<text x="251.6" y="190.4">DOC. NUMBER</text>
<text x="266.6" y="190.4">REV</text>
<text x="191.3" y="193.9">CHANGE by</text>
<text x="205.4" y="194.1">Jimmy song</text>
<text x="225.9" y="194.1">2-Mar-2007</text>
<text x="244.7" y="193.9">SHEET</text>
<text x="253.9" y="194.1">7</text>
<text x="258.2" y="193.9">OF</text>
<text x="263.3" y="194.1">61</text>
</g>
<g font-size="1.2" fill="#00f">
<text x="125.1" y="28.8">13-,5-,7-</text>
<text x="61.9" y="30.7">5-,7-</text>
<text x="65.6" y="36.4">34-,29-,12-,11-,10-,9-,8-,6-,5-,7-</text>
<text x="59.2" y="61.6">34-</text>
<text x="129.5" y="62.9">51120GND</text>
<text x="163.7" y="62.9">51120GND</text>
<text x="65.8" y="75.3">51120GND</text>
<text x="201.5" y="77.2">8-</text>
<text x="175.9" y="81.4">34-,29-,12-,11-,10-,9-,8-,6-,5-,7-</text>
<text x="157.5" y="84.6">51120GND</text>
<text x="228.7" y="93">44-,41-,29-,28-,12-,11-,10-,9-</text>
<text x="74.9" y="101.7">34-,29-,12-,11-,10-,9-,8-,6-,5-,7-</text>
<text x="210.1" y="101.2">POWERPAD_2_0610</text>
<text x="18.1" y="110">52-,50-,48-,46-,38-,36-,35-,33-,32-,31-,30-,13-,12-</text>
<text x="68.4" y="113.3">FDS8884</text>
<text x="144.1" y="117.4">58-,52-,42-,34-,22-,8-,6-,5-</text>
<text x="20.7" y="120.1">POWERPAD_2_0610</text>
<text x="54" y="125.3">FDS6690AS</text>
<text x="163.9" y="125.2">13-,5-,7-</text>
<text x="105.4" y="136.4">5-,7-</text>
<text x="166.8" y="136.7">59-,58-,52-,51-,50-,46-,45-,44-,42-,40-,38-,37-,35-,34-,33-,32-,31-,30-,29-,28-,25-,24-,23-,22-,19-,14-,13-,12-,10-,9-,8-</text>
<text x="219.6" y="138.2">17-</text>
<text x="134.2" y="162.3">51120GND</text>
</g>
<g font-size="1.2" fill="#f00">
<text x="87.9" y="45.4">1</text>
<text x="95.1" y="42.8">1</text>
<text x="100.7" y="42.8">2</text>
<text x="87.9" y="50.9">2</text>
<text x="168.2" y="58.3">1</text>
<text x="173.7" y="58.3">2</text>
<text x="185.2" y="58.3">1</text>
<text x="190.8" y="58.3">2</text>
<text x="62.5" y="61.4">1</text>
<text x="68" y="61.4">2</text>
<text x="45.1" y="67.7">2</text>
<text x="51.3" y="67.7">1</text>
<text x="60.7" y="67.7">2</text>
<text x="66.9" y="67.7">1</text>
<text x="158.9" y="69.2">1</text>
<text x="164.4" y="69.2">2</text>
<text x="152.6" y="77">1</text>
<text x="158.2" y="77">2</text>
<text x="122.6" y="81.6" transform="rotate(-90 122.6 81.6)">8</text>
<text x="124.2" y="81.6" transform="rotate(-90 124.2 81.6)">7</text>
<text x="125.7" y="81.6" transform="rotate(-90 125.7 81.6)">6</text>
<text x="127.2" y="81.6" transform="rotate(-90 127.2 81.6)">5</text>
<text x="128.8" y="81.6" transform="rotate(-90 128.8 81.6)">4</text>
<text x="130.3" y="81.6" transform="rotate(-90 130.3 81.6)">3</text>
<text x="131.9" y="81.6" transform="rotate(-90 131.9 81.6)">2</text>
<text x="133.5" y="81.6" transform="rotate(-90 133.5 81.6)">1</text>
<text x="115.1" y="89.6">10</text>
<text x="115.8" y="88">9</text>
<text x="117.6" y="88.6">EN5</text>
<text x="122" y="85.3" transform="rotate(-90 122 85.3)">VO2</text>
<text x="123.6" y="87.1" transform="rotate(-90 123.6 87.1)">COMP2</text>
<text x="125.1" y="86" transform="rotate(-90 125.1 86)">VFB2</text>
<text x="126.7" y="85.6" transform="rotate(-90 126.7 85.6)">GND</text>
<text x="128.2" y="86.8" transform="rotate(-90 128.2 86.8)">VREF2</text>
<text x="129.7" y="86" transform="rotate(-90 129.7 86)">VFB1</text>
<text x="131.4" y="87.1" transform="rotate(-90 131.4 87.1)">COMP1</text>
<text x="132.9" y="85.3" transform="rotate(-90 132.9 85.3)">VO1</text>
<text x="139.1" y="89.6">32</text>
<text x="139.1" y="88">33</text>
<text x="73.3" y="94">1</text>
<text x="79" y="94">2</text>
<text x="115.1" y="91.1">11</text>
<text x="115.1" y="94.3">13</text>
<text x="115.1" y="95.8">14</text>
<text x="115.1" y="92.7">12</text>
<text x="117.6" y="91.7">PGOOD2</text>
<text x="117.6" y="94.9">VBST2</text>
<text x="117.6" y="93.2">EN2</text>
<text x="117.6" y="90.2">EN3</text>
<text x="132.9" y="93.2">PGOOD1</text>
<text x="132.9" y="90.2">SKIPSEL</text>
<text x="133.1" y="91.7">TONSEL</text>
<text x="135.6" y="94.9">EN1</text>
<text x="139.1" y="92.7">30</text>
<text x="139.1" y="95.8">28</text>
<text x="139.1" y="94.3">29</text>
<text x="139.1" y="91.1">31</text>
<text x="115.1" y="97.3">15</text>
<text x="115.1" y="98.9">16</text>
<text x="117.6" y="97.9">LL2</text>
<text x="117.6" y="96.4">DRVH2</text>
<text x="117.6" y="99.5">DRVL2</text>
<text x="133.9" y="97.9">DRVH1</text>
<text x="134" y="101">DRVL1</text>
<text x="134.1" y="96.4">VBST1</text>
<text x="135.8" y="99.5">LL1</text>
<text x="139.1" y="98.9">26</text>
<text x="139.1" y="97.3">27</text>
<text x="139.1" y="100.4">25</text>
<text x="122" y="106.1" transform="rotate(-90 122 106.1)">PGND2</text>
<text x="123.6" y="106.1" transform="rotate(-90 123.6 106.1)">CS2</text>
<text x="125.1" y="106.1" transform="rotate(-90 125.1 106.1)">VREG3</text>
<text x="126.7" y="106.1" transform="rotate(-90 126.7 106.1)">V5FILT</text>
<text x="128.2" y="106.1" transform="rotate(-90 128.2 106.1)">VREG5</text>
<text x="129.7" y="106.1" transform="rotate(-90 129.7 106.1)">VIN</text>
<text x="131.4" y="106.1" transform="rotate(-90 131.4 106.1)">CS1</text>
<text x="132.9" y="106.1" transform="rotate(-90 132.9 106.1)">PGND1</text>
<text x="61.2" y="108.1">D</text>
<text x="61.3" y="112.7">S</text>
<text x="66.3" y="109.6">G</text>
<text x="122.6" y="108.5" transform="rotate(-90 122.6 108.5)">17</text>
<text x="124.2" y="108.5" transform="rotate(-90 124.2 108.5)">18</text>
<text x="125.7" y="108.5" transform="rotate(-90 125.7 108.5)">19</text>
<text x="127.2" y="108.5" transform="rotate(-90 127.2 108.5)">20</text>
<text x="128.8" y="108.5" transform="rotate(-90 128.8 108.5)">21</text>
<text x="130.3" y="108.5" transform="rotate(-90 130.3 108.5)">22</text>
<text x="131.9" y="108.5" transform="rotate(-90 131.9 108.5)">23</text>
<text x="133.5" y="108.5" transform="rotate(-90 133.5 108.5)">24</text>
<text x="61.2" y="122">D</text>
<text x="66.3" y="123.7">G</text>
<text x="123.6" y="121.6">1</text>
<text x="131.4" y="121.6">1</text>
<text x="61.3" y="126.7">S</text>
<text x="123.6" y="127">2</text>
<text x="131.4" y="127">2</text>
<text x="137.6" y="141.7">1</text>
<text x="137.6" y="147.3">2</text>
<text x="184.2" y="145.5">1</text>
<text x="186" y="146.2">IN</text>
<text x="194.4" y="146.2">OUT</text>
<text x="198.1" y="145.5">5</text>
<text x="209.2" y="149.5">1</text>
<text x="174.4" y="151.5">1</text>
<text x="179.9" y="151.5">2</text>
<text x="184.2" y="151.8">3</text>
<text x="186" y="152.4">SHDN#</text>
<text x="191.7" y="154.3">GND</text>
<text x="194.6" y="150.8">SET</text>
<text x="198.1" y="150.1">4</text>
<text x="209.2" y="155.1">2</text>
<text x="192" y="156.4">2</text>
<text x="209.2" y="158.8">1</text>
<text x="209.2" y="164.4">2</text>
</g>
<text font-size="1.1" fill="#f00" x="154" y="93.1">5VA_PWRGOOD</text>
<g font-size=".8" fill="#f00">
<text x="170.6" y="94.3">D1</text>
<text x="169.9" y="97.3">G1</text>
<text x="174.9" y="97.1">S1_D2</text>
<text x="169.9" y="102.1">G2</text>
<text x="176.3" y="103.4">S2</text>
</g>
</svg>
